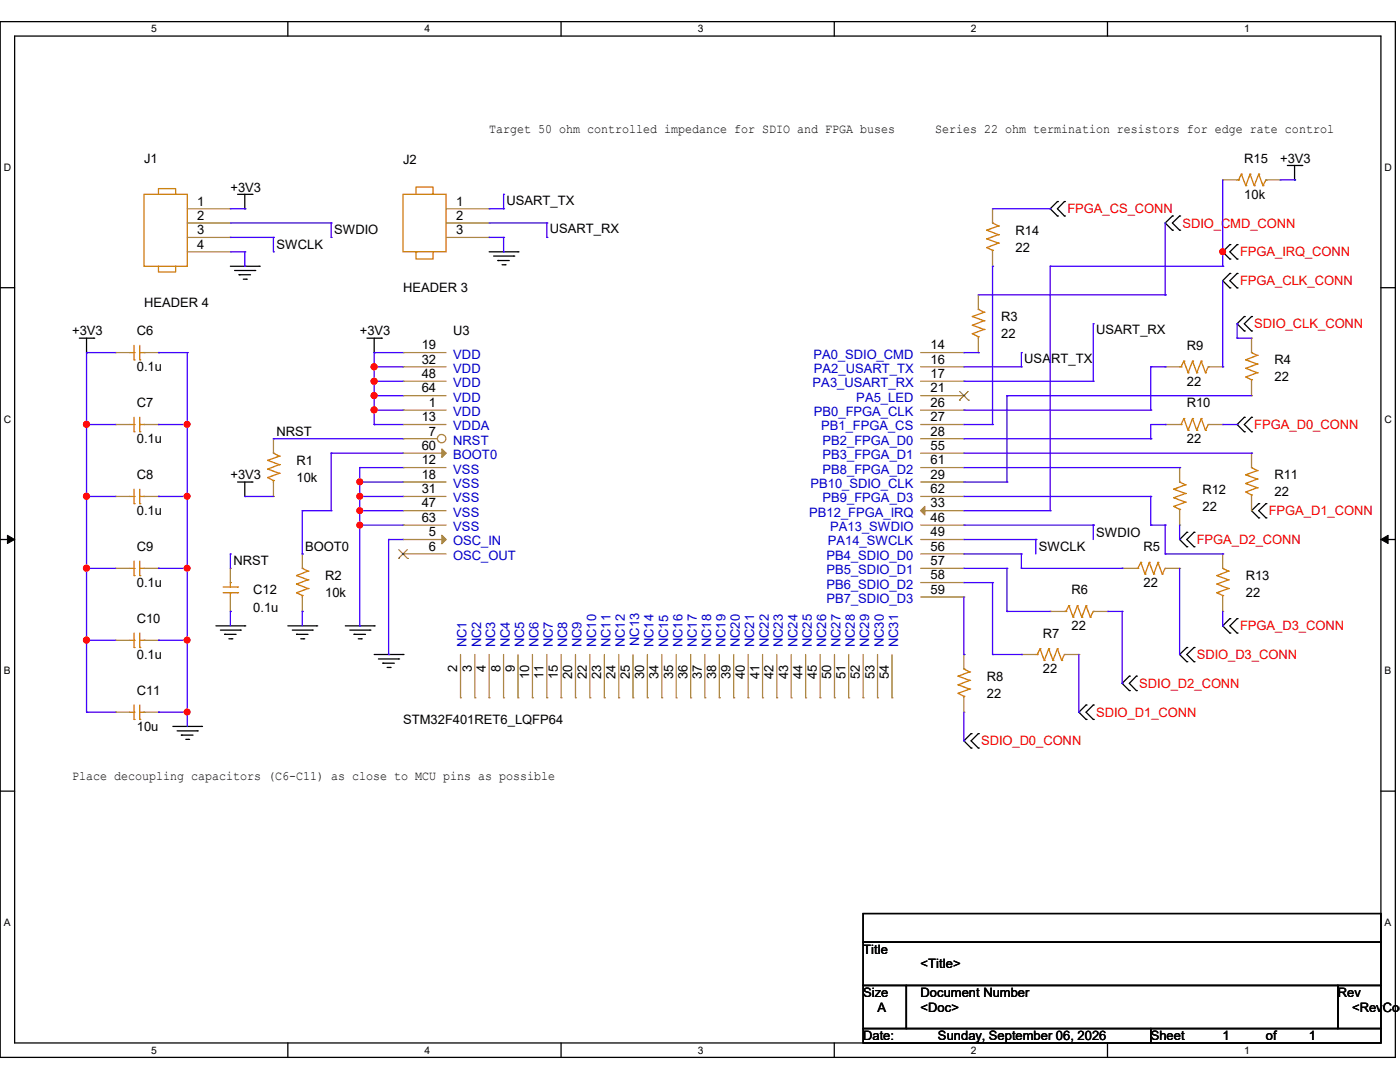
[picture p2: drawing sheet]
<svg xmlns="http://www.w3.org/2000/svg" width="279mm" height="216mm" viewBox="0 0 279 216" stroke-linecap="round" stroke-linejoin="round" font-family="sans-serif">
<path d="M0 4.3h278.5v206.7h-278.5zM2.9 7.2h272.7v200.9h-272.7z" fill="none" stroke="#000" stroke-width=".25"/>
<g fill="#fff">
<path d="M30.2 4.6h1.1v2.3h-1.1z"/>
<path d="M30.2 208.4h1.1v2.3h-1.1z"/>
</g>
<path d="M57.4 4.3v2.9M57.4 208.1v2.9" fill="none" stroke="#000" stroke-width=".25"/>
<g fill="#fff">
<path d="M84.7 4.6h1.1v2.3h-1.1z"/>
<path d="M84.7 208.4h1.1v2.3h-1.1z"/>
</g>
<path d="M112 4.3v2.9M112 208.1v2.9" fill="none" stroke="#000" stroke-width=".25"/>
<g fill="#fff">
<path d="M139.2 4.6h1.1v2.3h-1.1z"/>
<path d="M139.2 208.4h1.1v2.3h-1.1z"/>
</g>
<path d="M166.5 4.3v2.9M166.5 208.1v2.9" fill="none" stroke="#000" stroke-width=".25"/>
<g fill="#fff">
<path d="M193.8 4.6h1.1v2.3h-1.1z"/>
<path d="M193.8 208.4h1.1v2.3h-1.1z"/>
</g>
<path d="M221 4.3v2.9M221 208.1v2.9" fill="none" stroke="#000" stroke-width=".25"/>
<g fill="#fff">
<path d="M248.3 4.6h1.1v2.3h-1.1z"/>
<path d="M248.3 208.4h1.1v2.3h-1.1z"/>
<path d="M.8 32.3h1.4v2.2h-1.4z"/>
<path d="M276.3 32.3h1.4v2.2h-1.4z"/>
<path d="M.8 82.5h1.4v2.3h-1.4z"/>
<path d="M276.3 82.5h1.4v2.3h-1.4z"/>
</g>
<path d="M0 57.4h2.9M275.6 57.4h2.9" fill="none" stroke="#000" stroke-width=".25"/>
<g fill="#fff">
<path d="M.8 132.8h1.3v2.2h-1.3z"/>
<path d="M276.3 132.8h1.3v2.2h-1.3z"/>
</g>
<path d="M0 107.7h2.9M275.6 107.7h2.9" fill="none" stroke="#000" stroke-width=".25"/>
<path d="M1.5 106.8l1.4 .9-1.4 .8zM275.6 107.7l1.4-.9v1.7z" fill="#000" stroke="#000" stroke-width=".2"/>
<g fill="#fff">
<path d="M.8 183h1.3v2.2h-1.3z"/>
<path d="M276.3 183h1.3v2.2h-1.3z"/>
</g>
<g fill="none" stroke="#000" stroke-width=".25">
<path d="M47.4 38.8h2.9M48.9 38.8v2.9M50.3 38.8h.1M256.9 33h2.9M258.4 35.9h.1M258.4 33v2.9M259.8 33h.1M46 53.1h5.7M46.8 54h4M47.7 54.8h.1M47.7 54.8h2.3M48.6 55.7h.5"/>
<path d="M48.9 41.7h.1M49.1 55.7h.1M50.8 54h.1M51.7 53.1h.1M97.6 50.2h5.8M98.5 51.1h4M99.4 52h.1M99.4 52h2.2M100.2 52.8h.6M100.8 52.8h.1M102.5 51.1h.1M103.4 50.2h.1"/>
<path d="M211 40.2h.1M211 43.1h.1M211 40.2l-1.4 1.5 1.4 1.4M212.4 43.1h.1M212.4 40.2h.1M212.4 40.2l-1.4 1.5 1.4 1.4M234 43.1h.1M234 45.9h.1M234 43.1l-1.5 1.4 1.5 1.4M235.4 45.9h.1M235.4 43.1h.1M235.4 43.1l-1.4 1.4 1.4 1.4"/>
<path d="M245.4 54.6h.1M245.4 57.4h.1M245.4 48.8h.1M245.4 51.7h.1M245.4 54.6l-1.4 1.4 1.4 1.4M245.4 48.8l-1.4 1.4 1.4 1.5M246.9 57.4h.1M246.9 54.6h.1M246.9 51.7h.1M246.9 48.8h.1M246.9 54.6l-1.5 1.4 1.5 1.4M246.9 48.8l-1.5 1.4 1.5 1.5"/>
<path d="M15.8 67.5h2.9M17.3 70.4h.1M17.3 67.5v2.9M18.7 67.5h.1M73.2 67.5h2.9M74.7 70.4h.1M74.7 67.5v2.9M76.1 67.5h.1M248.3 63.2h.1M248.3 66h.1M248.3 63.2l-1.4 1.4 1.4 1.4M249.8 66h.1"/>
<path d="M249.8 63.2h.1M249.8 63.2l-1.5 1.4 1.5 1.4M47.4 96.2h2.9M48.9 99.1h.1M48.9 96.2v2.9M50.3 96.2h.1M248.3 83.3h.1M248.3 86.1h.1M248.3 83.3l-1.4 1.4 1.4 1.4M249.8 86.1h.1M249.8 83.3h.1M249.8 83.3l-1.5 1.4 1.5 1.4"/>
<path d="M236.9 106.2h.1M236.9 109.1h.1M236.9 106.2l-1.5 1.5 1.5 1.4M238.3 109.1h.1M238.3 106.2h.1M238.3 106.2l-1.4 1.5 1.4 1.4M251.2 100.5h.1M251.2 103.3h.1M251.2 100.5l-1.4 1.4 1.4 1.4M252.6 103.3h.1M252.6 100.5h.1M252.6 100.5l-1.4 1.4 1.4 1.4"/>
<path d="M43.1 124.9h5.8M44 125.7h4M44.8 126.6h.1M44.8 126.6h2.3M45.7 127.5h.6M46.3 127.5h.1M48 125.7h.1M48.9 124.9h.1M57.4 124.9h5.8M58.3 125.7h4M59.2 126.6h.1M59.2 126.6h2.3"/>
<path d="M60 127.5h.6M60.6 127.5h.1M62.3 125.7h.1M63.2 124.9h.1M68.9 124.9h5.8M69.8 125.7h4M70.7 126.6h.1M70.7 126.6h2.2M71.5 127.5h.6M72.1 127.5h.1M73.8 125.7h.1M74.7 124.9h.1"/>
<path d="M74.7 130.6h5.7M75.5 131.5h4M76.4 132.3h.1M76.4 132.3h2.3M77.3 133.2h.6M77.9 133.2h.1M79.5 131.5h.1M80.4 130.6h.1M225.4 134.9h.1M225.4 137.8h.1M225.4 134.9l-1.5 1.5 1.5 1.4M226.8 137.8h.1"/>
<path d="M226.8 134.9h.1M226.8 134.9l-1.4 1.5 1.4 1.4M236.9 129.2h.1M236.9 132h.1M236.9 129.2l-1.5 1.4 1.5 1.4M238.3 132h.1M238.3 129.2h.1M238.3 129.2l-1.4 1.4 1.4 1.4M245.4 123.4h.1M245.4 126.3h.1M245.4 123.4l-1.4 1.5 1.4 1.4M246.9 126.3h.1"/>
<path d="M246.9 123.4h.1M246.9 123.4l-1.5 1.5 1.5 1.4M0 157.9h2.9M34.5 144.9h5.7M35.3 145.8h4.1M36.2 146.7h.1M36.2 146.7h2.3M37.1 147.5h.5M37.6 147.5h.1M39.4 145.8h.1M40.2 144.9h.1M193.8 146.4h.1"/>
<path d="M193.8 149.3h.1M193.8 146.4l-1.4 1.4 1.4 1.5M195.2 149.3h.1M195.2 146.4h.1M195.2 146.4l-1.4 1.4 1.4 1.5M216.7 140.7h.1M216.7 143.6h.1M216.7 140.7l-1.4 1.4 1.4 1.5M218.2 143.6h.1M218.2 140.7h.1M218.2 140.7l-1.5 1.4 1.5 1.5M275.6 157.9h2.9"/>
<path d="M172.3 182.3h103.3v5.7h-103.3zM172.3 188h103.3v8.6h-103.3zM172.3 196.6h8.6v8.6h-8.6zM180.9 196.6h86.1v8.6h-86.1zM267 196.6h8.6v8.6h-8.6zM172.3 205.2h57.4v2.9h-57.4zM229.7 205.2h45.9v2.9h-45.9z"/>
</g>
<g fill="none" stroke="#cc8006" stroke-width=".25">
<path d="M80.4 38.8h8.6v11.4h-8.6zM83 38.8v-1.5h3.4v1.5h-.3M246.9 35.9h.3M247.2 35.9h.1M247.7 34.8h.1M247.7 34.8l-.5 1.1M247.7 34.8l.9 2.2M248.6 37h.1M249.5 34.8h.1M249.5 34.8l-.9 2.2M249.5 34.8l.8 2.2M250.3 37h.1"/>
<path d="M251.2 34.8h.1M251.2 34.8l-.9 2.2M251.2 34.8l.9 2.2M252.1 37h.1M252.6 35.9h.1M252.6 35.9l-.5 1.1M83.3 50.2h-.3v1.5h3.4v-1.5M196.9 49.4h.1M196.9 47.7h.1M196.9 45.9h.1M196.9 49.4l1.2 .6M196.9 47.7l2.4 .8"/>
<path d="M196.9 45.9l2.4 .9M198.1 44.5h.1M198.1 50h.1M198.1 44.5l1.2 .6M198.1 50v.2M199.3 48.5h.1M199.3 46.8h.1M199.3 45.1h.1M199.3 48.5l-2.4 .9M199.3 46.8l-2.4 .9M199.3 45.1l-2.4 .8M25.9 70.4h.9"/>
<path d="M26.8 71.8h.1M26.8 70.4h.1M26.8 68.9v2.9M27.9 71.8h.1M27.9 68.9v2.9M27.9 70.4h.8M28.7 70.4h.1M194.1 66.6h.1M194.1 64.9h.1M194.1 63.2h.1M194.1 66.6l1.1 .6M194.1 64.9l2.3 .8"/>
<path d="M194.1 63.2l2.3 .8M195.2 61.7h.1M195.2 67.2h.1M195.2 61.7l1.2 .6M195.2 67.2v.3M196.4 65.7h.1M196.4 64h.1M196.4 62.3h.1M196.4 65.7l-2.3 .9M196.4 64l-2.3 .9M196.4 62.3l-2.3 .9M235.4 73.2h.3"/>
<path d="M235.7 73.2h.1M236.3 72.1h.1M236.3 72.1l-.6 1.1M236.3 72.1l.8 2.3M237.1 74.4h.1M238 72.1h.1M238 72.1l-.9 2.3M238 72.1l.8 2.3M238.8 74.4h.1M239.7 72.1h.1M239.7 72.1l-.9 2.3M239.7 72.1l.9 2.3"/>
<path d="M240.6 74.4h.1M241.1 73.2h.1M241.1 73.2l-.5 1.2M248.6 75.2h.1M248.6 73.5h.1M248.6 71.8h.1M248.6 75.2l1.2 .6M248.6 73.5l2.3 .9M248.6 71.8l2.3 .8M249.8 70.4h.1M249.8 75.8h.1M249.8 70.4l1.1 .5"/>
<path d="M249.8 75.8v.3M250.9 74.4h.1M250.9 72.6h.1M250.9 70.9h.1M250.9 74.4l-2.3 .8M250.9 72.6l-2.3 .9M250.9 70.9l-2.3 .9M234.3 99.3h.1M234.3 97.6h.1M234.3 99.3l2.3 .9M234.3 97.6l2.3 .9M235.4 96.2h.1"/>
<path d="M235.4 96.2l1.2 .5M235.4 84.7h.3M235.7 84.7h.1M236.3 83.5h.1M236.3 83.5l-.6 1.2M236.3 83.5l.8 2.4M236.6 98.5h.1M236.6 96.7h.1M236.6 98.5l-2.3 .8M236.6 96.7l-2.3 .9M237.1 85.9h.1M238 83.5h.1"/>
<path d="M238 83.5l-.9 2.4M238 83.5l.8 2.4M238.8 85.9h.1M239.7 83.5h.1M239.7 83.5l-.9 2.4M239.7 83.5l.9 2.4M240.6 85.9h.1M241.1 84.7h.1M241.1 84.7l-.5 1.2M248.6 98.2h.1M248.6 96.5h.1M248.6 94.7h.1"/>
<path d="M248.6 98.2l1.2 .6M248.6 96.5l2.3 .8M248.6 94.7l2.3 .9M249.8 93.3h.1M249.8 98.8h.1M249.8 98.8v.3M249.8 93.3l1.1 .6M250.9 97.3h.1M250.9 95.6h.1M250.9 93.9h.1M250.9 97.3l-2.3 .9M250.9 95.6l-2.3 .9"/>
<path d="M250.9 93.9l-2.3 .8M25.9 113.4h.9M26.8 114.9h.1M26.8 113.4h.1M26.8 112v2.9M27.9 114.9h.1M27.9 112v2.9M27.9 113.4h.8M28.7 113.4h.1M44.5 118.3h2.9M44.5 117.1h2.9M46 116.2h.1"/>
<path d="M46 118.3h.1M46 116.2v.9M46 118.3v.8M47.4 118.3h.1M47.4 117.1h.1M59.2 118.3h.1M59.2 116.5h.1M59.2 114.9h.1M59.2 118.3l1.1 .5M59.2 116.5l2.3 .9M59.2 114.9l2.3 .8M60.3 113.4h.1"/>
<path d="M60.3 118.8h.1M60.3 113.4l1.2 .6M60.3 118.8v.3M61.5 117.4h.1M61.5 115.7h.1M61.5 114h.1M61.5 117.4l-2.3 .9M61.5 115.7l-2.3 .8M61.5 114l-2.3 .9M234.3 101h.1M234.3 101l1.1 .6M235.4 101.6h.1"/>
<path d="M235.4 101.6v.3M236.6 100.2h.1M236.6 100.2l-2.3 .8M242.9 118.3h.1M242.9 116.5h.1M242.9 114.9h.1M242.9 118.3l1.1 .5M242.9 116.5l2.3 .9M242.9 114.9l2.3 .8M244 113.4h.1M244 118.8h.1M244 113.4l1.2 .6"/>
<path d="M244 118.8v.3M245.2 117.4h.1M245.2 115.7h.1M245.2 114h.1M245.2 117.4l-2.3 .9M245.2 115.7l-2.3 .8M245.2 114l-2.3 .9M25.9 127.8h.9M26.8 129.2h.1M26.8 127.8h.1M26.8 126.3v2.9M27.9 129.2h.1"/>
<path d="M27.9 126.3v2.9M27.9 127.8h.8M28.7 127.8h.1M191.2 138.3h.1M191.2 136.7h.1M191.2 134.9h.1M191.2 138.3l1.2 .6M191.2 136.7l2.3 .8M191.2 134.9l2.3 .9M192.4 133.5h.1M192.4 138.9h.1M192.4 133.5l1.1 .6"/>
<path d="M192.4 138.9v.3M193.5 137.5h.1M193.5 135.8h.1M193.5 134.1h.1M193.5 137.5l-2.3 .8M193.5 135.8l-2.3 .9M193.5 134.1l-2.3 .8M206.7 130.6h.3M207 130.6h.1M207.6 129.5h.1M207.6 129.5l-.6 1.1M207.6 129.5l.8 2.3"/>
<path d="M208.4 131.8h.1M209.3 129.5h.1M209.3 129.5l-.9 2.3M209.3 129.5l.8 2.3M210.1 131.8h.1M211 129.5h.1M211 129.5l-.9 2.3M211 129.5l.9 2.3M211.9 131.8h.1M212.4 130.6h.1M212.4 130.6l-.5 1.2M25.9 142.1h.9"/>
<path d="M26.8 143.6h.1M26.8 142.1h.1M26.8 140.7v2.9M27.9 143.6h.1M27.9 140.7v2.9M27.9 142.1h.8M28.7 142.1h.1"/>
</g>
<g fill="none" stroke="#a84" stroke-width=".25">
<path d="M244 35.9h.1M244 35.9h2.9M252.6 35.9h2.9M255.5 35.9h.1M89 41.7h8.6M89 44.5h8.6M89 47.4h8.6M97.6 41.7h.1M97.6 44.5h.1M97.6 47.4h.1M195.2 58.8h.1M195.2 58.8v2.9"/>
<path d="M198.1 41.7h.1M198.1 53.1h.1M198.1 41.7v2.8M198.1 50.2v2.9M23 70.4h.1M23 70.4h2.9M28.7 70.4h2.9M31.6 70.4h.1M80.4 70.4h.1M80.4 70.4h8.6M195.2 70.4h.1M195.2 67.5v2.9"/>
<path d="M232.5 73.2h.1M232.5 73.2h2.9M241.1 73.2h2.9M244 73.2h.1M249.8 67.5h.1M249.8 79h.1M249.8 67.5v2.9M249.8 76.1v2.9M232.5 84.7h.1M232.5 84.7h2.9M235.4 93.3h.1M235.4 93.3v2.9"/>
<path d="M241.1 84.7h2.9M244 84.7h.1M249.8 90.4h.1M249.8 90.4v2.9M249.8 99.1v2.8M23 113.4h.1M23 113.4h2.9M28.7 113.4h2.9M31.6 113.4h.1M46 113.4h.1M46 113.4v2.8M46 119.1v2.9"/>
<path d="M60.3 110.5h.1M60.3 110.5v2.9M60.3 119.1v2.9M80.4 107.7h.1M80.4 110.5h.1M80.4 107.7h8.6M80.4 110.5h8.6M235.4 104.8h.1M235.4 101.9v2.9M244 110.5h.1M244 110.5v2.9M244 119.1v2.9"/>
<path d="M249.8 101.9h.1M23 127.8h.1M23 127.8h2.9M28.7 127.8h2.9M31.6 127.8h.1M46 122h.1M60.3 122h.1M172.3 139.2h.1M172.3 130.6v8.6M175.1 139.2h.1M175.1 130.6v8.6M178 139.2h.1"/>
<path d="M178 130.6v8.6M192.4 130.6h.1M192.4 130.6v2.9M192.4 139.2v2.9M203.8 130.6h.1M203.8 130.6h2.9M212.4 130.6h2.9M215.3 130.6h.1M244 122h.1M23 142.1h.1M23 142.1h2.9M28.7 142.1h2.9"/>
<path d="M31.6 142.1h.1M192.4 142.1h.1"/>
</g>
<path d="M88.2 106.8l.8 .9-.8 .8z" fill="#a84" stroke="#a84" stroke-width=".25"/>
<path d="M79.5 111.4h.1M79.6 109.7l1.7 1.7M81.3 109.7l-1.8 1.7M81.3 111.4h.1" fill="none" stroke="#804000" stroke-width=".2"/>
<circle cx="88.1" cy="87.5" r=".84" fill="#fff" stroke="#a84" stroke-width=".25"/>
<g fill="none" stroke="#a84" stroke-width=".25">
<path d="M37.4 41.7h8.6M37.4 44.5h8.6M37.4 47.4h8.6M37.4 50.2h8.6M46 41.7h.1M46 44.5h.1M46 47.4h.1M46 50.2h.1M80.4 73.2h.1M80.4 76.1h.1M80.4 79h.1M80.4 73.2h8.6"/>
<path d="M80.4 76.1h8.6M80.4 79h8.6M183.7 73.2h8.7M183.7 76.1h8.7M183.7 79h8.7M183.7 70.4h8.7M192.4 70.4h.1M192.4 73.2h.1M192.4 76.1h.1M192.4 79h.1M23 99.1h.1M23 84.7h.1"/>
<path d="M23 84.7h2.9M23 99.1h2.9M28.7 84.7h2.9M28.7 99.1h2.9M31.6 99.1h.1M31.6 84.7h.1M54.6 87.5h.1M54.6 99.1h.1M54.6 87.5v2.9M54.6 96.2v2.9M80.4 87.5h.1M80.4 93.3h.1"/>
<path d="M80.4 84.7h.1M80.4 96.2h.1M80.4 99.1h.1M80.4 81.8h.1M80.4 90.4h.1M80.4 87.5h6.9M80.4 93.3h8.6M80.4 84.7h8.6M80.4 96.2h8.6M80.4 99.1h8.6M80.4 81.8h8.6M80.4 90.4h8.6"/>
<path d="M183.7 87.5h8.7M183.7 93.3h8.7M183.7 84.7h8.7M183.7 96.2h8.7M183.7 99.1h8.7M183.7 81.8h8.7M183.7 90.4h8.7M192.4 81.8h.1M192.4 84.7h.1M192.4 87.5h.1M192.4 90.4h.1M192.4 93.3h.1"/>
<path d="M192.4 96.2h.1M192.4 99.1h.1M80.4 101.9h.1M80.4 104.8h.1M80.4 101.9h8.6M80.4 104.8h8.6M183.7 101.9h8.7M183.7 104.8h8.7M183.7 107.7h8.7M183.7 110.5h8.7M183.7 113.4h8.7M183.7 116.2h8.7"/>
<path d="M183.7 119.1h8.7M192.4 101.9h.1M192.4 104.8h.1M192.4 107.7h.1M192.4 110.5h.1M192.4 113.4h.1M192.4 116.2h.1M192.4 119.1h.1M223.9 113.4h.1M223.9 113.4h2.9M232.5 113.4h2.9M235.4 113.4h.1"/>
<path d="M91.9 139.2h.1M91.9 130.6v8.6M94.8 139.2h.1M94.8 130.6v8.6M97.6 139.2h.1M97.6 130.6v8.6M100.5 139.2h.1M100.5 130.6v8.6M103.4 139.2h.1M103.4 130.6v8.6M106.3 139.2h.1M106.3 130.6v8.6"/>
<path d="M109.1 139.2h.1M109.1 130.6v8.6M112 139.2h.1M112 130.6v8.6M114.9 139.2h.1M114.9 130.6v8.6M117.7 139.2h.1M117.7 130.6v8.6M120.6 139.2h.1M120.6 130.6v8.6M123.5 139.2h.1M123.5 130.6v8.6"/>
<path d="M126.3 139.2h.1M126.3 130.6v8.6M129.2 139.2h.1M129.2 130.6v8.6M132.1 139.2h.1M132.1 130.6v8.6M135 139.2h.1M135 130.6v8.6M137.8 139.2h.1M137.8 130.6v8.6M140.7 139.2h.1M140.7 130.6v8.6"/>
<path d="M143.6 139.2h.1M143.6 130.6v8.6M146.4 139.2h.1M146.4 130.6v8.6M149.3 139.2h.1M149.3 130.6v8.6M152.2 139.2h.1M152.2 130.6v8.6M155 139.2h.1M155 130.6v8.6M157.9 139.2h.1M157.9 130.6v8.6"/>
<path d="M160.8 139.2h.1M160.8 130.6v8.6M163.7 139.2h.1M163.7 130.6v8.6M166.5 139.2h.1M166.5 130.6v8.6M169.4 139.2h.1M169.4 130.6v8.6M209.6 122h.1M209.6 122h2.8M218.2 122h2.9M221.1 122h.1"/>
</g>
<g fill="#a84" stroke="#a84" stroke-width=".25">
<path d="M88.2 89.6l.8 .8-.8 .9z"/>
<path d="M184.6 101v1.7l-.9-.8z"/>
</g>
<path d="M191.5 79.8h.1M191.5 78.1l1.8 1.7M193.2 78.1l-1.7 1.7M193.3 79.8h.1" fill="none" stroke="#804000" stroke-width=".2"/>
<g fill="none" stroke="#cc8006" stroke-width=".25">
<path d="M28.7 38.8h8.7v14.3h-8.7zM31.6 38.8v-1.2h3.5v1.2M31.6 53.1v1.2h3.5v-1.2M25.9 99.1h.9M25.9 84.7h.9M26.8 99.1h.1M26.8 86.1h.1M26.8 84.7h.1M26.8 83.3v2.8M26.8 97.6v2.9M27.9 86.1h.1M27.9 83.3v2.8"/>
<path d="M27.9 97.6v2.9M27.9 99.1h.8M27.9 84.7h.8M28.7 99.1h.1M28.7 84.7h.1M53.4 95.3h.1M53.4 93.6h.1M53.4 91.9h.1M53.4 95.3l1.2 .6M53.4 93.6l2.4 .8M53.4 91.9l2.4 .8M54.6 90.4h.1"/>
<path d="M54.6 95.9h.1M54.6 90.4l1.2 .6M54.6 95.9v.3M55.8 94.4h.1M55.8 92.7h.1M55.8 91h.1M55.8 94.4l-2.4 .9M55.8 92.7l-2.4 .9M55.8 91l-2.4 .9M26.8 100.5h.1M27.9 100.5h.1M226.8 113.4h.3"/>
<path d="M227.1 113.4h.1M227.7 112.2h.1M227.7 112.2l-.6 1.2M227.7 112.2l.8 2.4M228.5 114.6h.1M229.4 112.2h.1M229.4 112.2l-.9 2.4M229.4 112.2l.9 2.4M230.3 114.6h.1M231.1 112.2h.1M231.1 112.2l-.8 2.4M231.1 112.2l.8 2.4"/>
<path d="M231.9 114.6h.1M232.5 113.4h.1M232.5 113.4l-.6 1.2M212.4 122h.3M212.7 122h.1M213.3 120.9h.1M213.3 120.9l-.6 1.1M213.3 120.9l.9 2.2M214.2 123.1h.1M215 120.9h.1M215 120.9l-.8 2.2M215 120.9l.9 2.2"/>
<path d="M215.9 123.1h.1M216.7 120.9h.1M216.7 120.9l-.8 2.2M216.7 120.9l.9 2.2M217.6 123.1h.1M218.2 122h.1M218.2 122l-.6 1.1"/>
</g>
<g fill="none" stroke="#4200ff" stroke-width=".25">
<path d="M100.5 38.8h.1M100.5 38.8v2.9M244 35.9v17.2M255.5 35.9h2.9M258.4 35.9h.1M46 41.7h2.9M46 44.5h20.1M46 47.4h8.6M46 50.2h2.9M48.9 41.7h.1M48.9 50.2h.1M48.9 53.1h.1"/>
<path d="M48.9 50.2v2.9M54.6 47.4h.1M54.6 50.2h.1M54.6 47.4v2.8M66.1 44.5h.1M66.1 47.4h.1M66.1 44.5v2.9M97.6 41.7h2.9M97.6 44.5h11.5M97.6 47.4h2.9M100.5 47.4h.1M100.5 50.2h.1"/>
<path d="M100.5 41.7h.1M100.5 47.4v2.8M109.1 44.5h.1M109.1 47.4h.1M109.1 44.5v2.9M195.2 58.8h37.3M198.1 53.1h.1M198.1 41.7h11.5M198.1 53.1v31.6M209.6 41.7h.1M209.6 53.1h.1M209.6 53.1v48.8"/>
<path d="M209.6 53.1h34.4M232.5 58.8h.1M232.5 44.5v14.3M244 53.1h.1M244 50.2h.1M244 56v17.2M17.3 70.4h.1M17.3 70.4h5.7M17.3 70.4v71.7M31.6 70.4h.1M31.6 70.4h5.8M37.4 70.4h.1"/>
<path d="M37.4 70.4v74.5M74.7 70.4h.1M74.7 73.2h.1M74.7 76.1h.1M74.7 79h.1M74.7 70.4h5.7M74.7 73.2h5.7M74.7 76.1h5.7M74.7 79h5.7M74.7 70.4v14.3M192.4 70.4h2.8M192.4 73.2h11.4"/>
<path d="M192.4 76.1h25.8M195.2 70.4h.1M201 79h.1M201 79h48.8M201 79v17.2M203.8 73.2h.1M203.8 70.4h.1M203.8 70.4v2.8M218.2 76.1h.1M218.2 64.6h.1M218.2 64.6v11.5M229.7 73.2h.1"/>
<path d="M229.7 73.2h2.8M229.7 73.2v8.6M232.5 73.2h.1M244 73.2h.1M246.9 67.5h.1M246.9 64.6h.1M246.9 67.5h2.9M246.9 64.6v2.9M17.3 84.7h.1M17.3 99.1h.1M17.3 84.7h5.7M17.3 99.1h5.7"/>
<path d="M31.6 84.7h.1M31.6 99.1h.1M31.6 84.7h5.8M31.6 99.1h5.8M37.4 84.7h.1M37.4 99.1h.1M48.9 99.1h.1M48.9 99.1h5.7M54.6 87.5h.1M54.6 87.5h25.8M66.1 90.4h.1M66.1 90.4h14.3"/>
<path d="M66.1 90.4v11.5M71.8 93.3h.1M71.8 96.2h.1M71.8 99.1h.1M71.8 99.1h8.6M71.8 93.3h8.6M71.8 96.2h8.6M71.8 93.3v31.6M74.7 81.8h.1M74.7 84.7h.1M74.7 84.7h5.7M74.7 81.8h5.7"/>
<path d="M192.4 84.7h5.7M192.4 99.1h37.3M192.4 81.8h37.3M192.4 93.3h43M192.4 96.2h8.6M192.4 87.5h37.3M192.4 90.4h57.4M198.1 84.7h.1M201 96.2h.1M229.7 81.8h.1M229.7 87.5h.1M229.7 99.1h.1"/>
<path d="M229.7 99.1v5.7M232.5 84.7h.1M232.5 84.7h-2.8v2.8M235.4 93.3h.1M244 84.7h2.9M246.9 84.7h.1M249.8 90.4h.1M17.3 113.4h.1M17.3 113.4h5.7M31.6 113.4h.1M31.6 113.4h5.8M37.4 113.4h.1"/>
<path d="M46 110.5h.1M46 110.5v2.9M60.3 101.9h.1M60.3 110.5h.1M60.3 101.9h5.8M60.3 101.9v8.6M66.1 101.9h.1M71.8 101.9h.1M71.8 104.8h.1M71.8 101.9h8.6M71.8 104.8h8.6M77.6 107.7h.1"/>
<path d="M77.6 107.7h2.8M77.6 107.7v22.9M192.4 113.4h8.6M192.4 101.9h17.2M192.4 104.8h25.8M192.4 107.7h14.3M192.4 110.5h11.4M192.4 116.2h5.7M192.4 119.1v11.5M198.1 116.2h.1M198.1 116.2v14.4M201 113.4h.1"/>
<path d="M201 113.4v8.6M203.8 110.5h.1M203.8 113.4h.1M203.8 113.4h20.1M203.8 110.5v2.9M206.7 107.7h.1M206.7 107.7v2.8M209.6 101.9h.1M218.2 104.8h.1M218.2 104.8v2.9M223.9 113.4h.1M229.7 104.8h.1"/>
<path d="M229.7 104.8h2.8M232.5 104.8h.1M232.5 110.5h.1M232.5 110.5h11.5M232.5 104.8v5.7M235.4 107.7h.1M235.4 104.8v2.9M235.4 113.4v17.2M244 110.5h.1M17.3 127.8h.1M17.3 127.8h5.7M31.6 127.8h.1"/>
<path d="M31.6 127.8h5.8M37.4 127.8h.1M46 122h.1M46 122v2.9M60.3 122h.1M60.3 122v2.9M71.8 124.9h.1M77.6 130.6h.1M192.4 130.6h.1M198.1 130.6h.1M198.1 130.6h5.7M201 122h.1"/>
<path d="M201 122h8.6M203.8 130.6h.1M215.3 130.6v11.5M221.1 122h2.8M223.9 122h.1M223.9 136.4h.1M223.9 122v14.4M235.4 130.6h.1M244 124.9h.1M244 122v2.9M17.3 142.1h.1M17.3 142.1h5.7"/>
<path d="M31.6 142.1h.1M31.6 142.1h5.8M37.4 142.1h.1M192.4 147.8h.1M192.4 142.1v5.7M215.3 142.1h.1"/>
</g>
<g fill="#f00" stroke="#f00" stroke-width=".25">
<circle cx="74.7" cy="78.9" r=".57"/>
<circle cx="71.8" cy="96.1" r=".55"/>
<circle cx="71.8" cy="99" r=".55"/>
<circle cx="71.8" cy="101.9" r=".55"/>
<circle cx="244" cy="50.2" r=".55"/>
<circle cx="17.3" cy="84.7" r=".57"/>
<circle cx="17.3" cy="113.4" r=".57"/>
<circle cx="17.3" cy="99" r=".57"/>
<circle cx="17.3" cy="127.7" r=".57"/>
<circle cx="37.3" cy="84.7" r=".55"/>
<circle cx="37.3" cy="113.4" r=".55"/>
<circle cx="37.3" cy="99" r=".55"/>
<circle cx="37.3" cy="142.1" r=".55"/>
<circle cx="37.3" cy="127.7" r=".55"/>
<circle cx="74.7" cy="73.2" r=".57"/>
<circle cx="74.7" cy="76.1" r=".57"/>
<circle cx="74.7" cy="81.8" r=".57"/>
<circle cx="71.8" cy="104.8" r=".55"/>
</g>
<g font-size="2.6">
<text x="97.6" y="26.5">Target 50 ohm controlled impedance for SDIO and FPGA buses</text>
<text x="186.6" y="26.5">Series 22 ohm termination resistors for edge rate control</text>
<text x="28.7" y="32.5">J1</text>
<text x="80.4" y="32.8">J2</text>
<text x="248.3" y="32.5">R15</text>
<text x="255.5" y="32.5">+3V3</text>
<text x="39.4" y="41">1</text>
<text x="46" y="38.2">+3V3</text>
<text x="91" y="41">1</text>
<text x="101.1" y="40.9">USART_TX</text>
<text x="248.3" y="39.7">10k</text>
<text x="39.4" y="43.9">2</text>
<text x="39.4" y="46.7">3</text>
<text x="66.7" y="46.8">SWDIO</text>
<text x="91" y="43.9">2</text>
<text x="91" y="46.7">3</text>
<text x="109.7" y="46.6">USART_RX</text>
<text x="202.7" y="46.8">R14</text>
<text x="39.4" y="49.6">4</text>
<text x="55.2" y="49.7">SWCLK</text>
<text x="202.7" y="50.3">22</text>
<text x="80.4" y="58.3">HEADER 3</text>
<text x="28.7" y="61.2">HEADER 4</text>
<text x="199.8" y="64">R3</text>
<text x="14.4" y="66.9">+3V3</text>
<text x="27.3" y="66.9">C6</text>
<text x="71.8" y="66.9">+3V3</text>
<text x="84.2" y="69.7">19</text>
<text x="90.5" y="66.9">U3</text>
<text x="185.7" y="69.7">14</text>
<text x="199.8" y="67.5">22</text>
<text x="218.8" y="66.7">USART_RX</text>
<text x="236.9" y="69.8">R9</text>
<text x="27.3" y="74.1">0.1u</text>
<text x="84.2" y="72.6">32</text>
<text x="84.2" y="75.4">48</text>
<text x="185.7" y="72.6">16</text>
<text x="185.7" y="75.4">17</text>
<text x="204.4" y="72.4">USART_TX</text>
<text x="236.9" y="77">22</text>
<text x="254.3" y="72.7">R4</text>
<text x="254.3" y="76.1">22</text>
<text x="27.3" y="81.3">C7</text>
<text x="84.2" y="78.3">64</text>
<text x="85.6" y="81.2">1</text>
<text x="185.7" y="78.3">21</text>
<text x="185.7" y="81.2">26</text>
<text x="236.9" y="81.3">R10</text>
<text x="27.3" y="88.5">0.1u</text>
<text x="55.2" y="87">NRST</text>
<text x="84.2" y="84.1">13</text>
<text x="84.2" y="89.8">60</text>
<text x="85.6" y="86.9">7</text>
<text x="185.7" y="84.1">27</text>
<text x="185.7" y="86.9">28</text>
<text x="185.7" y="89.8">55</text>
<text x="236.9" y="88.5">22</text>
<text x="27.3" y="95.6">C8</text>
<text x="46" y="95.6">+3V3</text>
<text x="59.2" y="92.8">R1</text>
<text x="84.2" y="92.7">12</text>
<text x="84.2" y="95.5">18</text>
<text x="185.7" y="92.7">61</text>
<text x="185.7" y="95.5">29</text>
<text x="254.3" y="95.6">R11</text>
<text x="59.2" y="96.2">10k</text>
<text x="84.2" y="98.4">31</text>
<text x="84.2" y="101.3">47</text>
<text x="185.7" y="98.4">62</text>
<text x="185.7" y="101.3">33</text>
<text x="240" y="98.5">R12</text>
<text x="240" y="101.9">22</text>
<text x="254.3" y="99.1">22</text>
<text x="27.3" y="102.8">0.1u</text>
<text x="84.2" y="104.1">63</text>
<text x="85.6" y="107">5</text>
<text x="185.7" y="104.1">46</text>
<text x="185.7" y="107">49</text>
<text x="218.8" y="107.1">SWDIO</text>
<text x="27.3" y="110">C9</text>
<text x="46.6" y="112.8">NRST</text>
<text x="60.9" y="109.9">BOOT0</text>
<text x="85.6" y="109.9">6</text>
<text x="185.7" y="109.9">56</text>
<text x="185.7" y="112.8">57</text>
<text x="207.3" y="109.9">SWCLK</text>
<text x="228.2" y="110">R5</text>
<text x="27.3" y="117.2">0.1u</text>
<text x="50.5" y="118.6">C12</text>
<text x="64.9" y="115.7">R2</text>
<text x="64.9" y="119.2">10k</text>
<text x="185.7" y="115.6">58</text>
<text x="185.7" y="118.5">59</text>
<text x="213.9" y="118.6">R6</text>
<text x="228.2" y="117.2">22</text>
<text x="248.6" y="115.7">R13</text>
<text x="248.6" y="119.2">22</text>
<text x="27.3" y="124.3">C10</text>
<text x="50.5" y="122">0.1u</text>
<text x="213.9" y="125.8">22</text>
<text x="27.3" y="131.5">0.1u</text>
<text x="208.2" y="127.2">R7</text>
<text x="91.3" y="134" transform="rotate(-90 91.3 134)">2</text>
<text x="94.1" y="134" transform="rotate(-90 94.1 134)">3</text>
<text x="97" y="134" transform="rotate(-90 97 134)">4</text>
<text x="99.9" y="134" transform="rotate(-90 99.9 134)">8</text>
<text x="102.7" y="134" transform="rotate(-90 102.7 134)">9</text>
<text x="105.6" y="135.5" transform="rotate(-90 105.6 135.5)">10</text>
<text x="108.5" y="135.5" transform="rotate(-90 108.5 135.5)">11</text>
<text x="111.3" y="135.5" transform="rotate(-90 111.3 135.5)">15</text>
<text x="114.2" y="135.5" transform="rotate(-90 114.2 135.5)">20</text>
<text x="117.1" y="135.5" transform="rotate(-90 117.1 135.5)">22</text>
<text x="120" y="135.5" transform="rotate(-90 120 135.5)">23</text>
<text x="122.9" y="135.5" transform="rotate(-90 122.9 135.5)">24</text>
<text x="125.7" y="135.5" transform="rotate(-90 125.7 135.5)">25</text>
<text x="128.6" y="135.5" transform="rotate(-90 128.6 135.5)">30</text>
<text x="131.4" y="135.5" transform="rotate(-90 131.4 135.5)">34</text>
<text x="134.3" y="135.5" transform="rotate(-90 134.3 135.5)">35</text>
<text x="137.2" y="135.5" transform="rotate(-90 137.2 135.5)">36</text>
<text x="140" y="135.5" transform="rotate(-90 140 135.5)">37</text>
<text x="142.9" y="135.5" transform="rotate(-90 142.9 135.5)">38</text>
<text x="145.8" y="135.5" transform="rotate(-90 145.8 135.5)">39</text>
<text x="148.7" y="135.5" transform="rotate(-90 148.7 135.5)">40</text>
<text x="151.6" y="135.5" transform="rotate(-90 151.6 135.5)">41</text>
<text x="154.4" y="135.5" transform="rotate(-90 154.4 135.5)">42</text>
<text x="157.3" y="135.5" transform="rotate(-90 157.3 135.5)">43</text>
<text x="160.1" y="135.5" transform="rotate(-90 160.1 135.5)">44</text>
<text x="163" y="135.5" transform="rotate(-90 163 135.5)">45</text>
<text x="165.9" y="135.5" transform="rotate(-90 165.9 135.5)">50</text>
<text x="168.7" y="135.5" transform="rotate(-90 168.7 135.5)">51</text>
<text x="171.6" y="135.5" transform="rotate(-90 171.6 135.5)">52</text>
<text x="174.5" y="135.5" transform="rotate(-90 174.5 135.5)">53</text>
<text x="177.4" y="135.5" transform="rotate(-90 177.4 135.5)">54</text>
<text x="196.9" y="135.8">R8</text>
<text x="208.2" y="134.4">22</text>
<text x="27.3" y="138.7">C11</text>
<text x="196.9" y="139.3">22</text>
<text x="27.3" y="145.9">10u</text>
<text x="80.4" y="144.4">STM32F401RET6_LQFP64</text>
<text x="14.4" y="155.7">Place decoupling capacitors (C6-C11) as close to MCU pins as possible</text>
<text x="172.3" y="190.3">Title</text>
<text x="183.7" y="193.2">&lt;Title&gt;</text>
<text x="172.3" y="199">Size</text>
<text x="175.1" y="201.8">A</text>
<text x="183.7" y="199">Document Number</text>
<text x="183.7" y="201.8">&lt;Doc&gt;</text>
<text x="267" y="199">Rev</text>
<text x="269.8" y="201.8">&lt;RevCod</text>
<text x="172.3" y="207.6">Date:</text>
<text x="187.2" y="207.6">Sunday, September 06, 2026</text>
<text x="229.7" y="207.6">Sheet</text>
<text x="244" y="207.6">1</text>
<text x="252.6" y="207.6">of</text>
<text x="261.2" y="207.6">1</text>
</g>
<g font-size="2.6" fill="#f00">
<text x="213" y="42.5">FPGA_CS_CONN</text>
<text x="236" y="45.4">SDIO_CMD_CONN</text>
<text x="247.5" y="51.1">FPGA_IRQ_CONN</text>
<text x="247.5" y="56.9">FPGA_CLK_CONN</text>
<text x="250.3" y="65.5">SDIO_CLK_CONN</text>
<text x="250.3" y="85.6">FPGA_D0_CONN</text>
<text x="253.2" y="102.8">FPGA_D1_CONN</text>
<text x="238.8" y="108.5">FPGA_D2_CONN</text>
<text x="247.5" y="125.8">FPGA_D3_CONN</text>
<text x="238.8" y="131.5">SDIO_D3_CONN</text>
<text x="227.4" y="137.2">SDIO_D2_CONN</text>
<text x="218.8" y="143">SDIO_D1_CONN</text>
<text x="195.8" y="148.7">SDIO_D0_CONN</text>
</g>
<g font-size="2.6" fill="#00c">
<text x="90.5" y="71.5">VDD</text>
<text x="162.3" y="71.5">PA0_SDIO_CMD</text>
<text x="90.5" y="74.4">VDD</text>
<text x="90.5" y="77.3">VDD</text>
<text x="162.2" y="77.3">PA3_USART_RX</text>
<text x="162.4" y="74.4">PA2_USART_TX</text>
<text x="90.5" y="83">VDD</text>
<text x="90.5" y="80.1">VDD</text>
<text x="162.4" y="83">PB0_FPGA_CLK</text>
<text x="170.9" y="80.1">PA5_LED</text>
<text x="90.5" y="88.7">NRST</text>
<text x="90.5" y="85.9">VDDA</text>
<text x="163.9" y="85.9">PB1_FPGA_CS</text>
<text x="164.2" y="88.7">PB2_FPGA_D0</text>
<text x="90.5" y="94.5">VSS</text>
<text x="90.5" y="91.6">BOOT0</text>
<text x="164.2" y="91.6">PB3_FPGA_D1</text>
<text x="164.2" y="94.5">PB8_FPGA_D2</text>
<text x="90.5" y="97.4">VSS</text>
<text x="90.5" y="100.2">VSS</text>
<text x="161.8" y="97.4">PB10_SDIO_CLK</text>
<text x="164.2" y="100.2">PB9_FPGA_D3</text>
<text x="90.5" y="103.1">VSS</text>
<text x="90.5" y="106">VSS</text>
<text x="161.5" y="103.1">PB12_FPGA_IRQ</text>
<text x="165.7" y="106">PA13_SWDIO</text>
<text x="90.5" y="108.8">OSC_IN</text>
<text x="90.5" y="111.7">OSC_OUT</text>
<text x="164.9" y="111.7">PB4_SDIO_D0</text>
<text x="165.2" y="108.8">PA14_SWCLK</text>
<text x="164.9" y="114.6">PB5_SDIO_D1</text>
<text x="164.9" y="117.4">PB6_SDIO_D2</text>
<text x="164.9" y="120.3">PB7_SDIO_D3</text>
<text x="93.1" y="129.2" transform="rotate(-90 93.1 129.2)">NC1</text>
<text x="96" y="129.2" transform="rotate(-90 96 129.2)">NC2</text>
<text x="98.8" y="129.2" transform="rotate(-90 98.8 129.2)">NC3</text>
<text x="101.7" y="129.2" transform="rotate(-90 101.7 129.2)">NC4</text>
<text x="104.6" y="129.2" transform="rotate(-90 104.6 129.2)">NC5</text>
<text x="107.5" y="129.2" transform="rotate(-90 107.5 129.2)">NC6</text>
<text x="110.4" y="129.2" transform="rotate(-90 110.4 129.2)">NC7</text>
<text x="113.2" y="129.2" transform="rotate(-90 113.2 129.2)">NC8</text>
<text x="116.1" y="129.2" transform="rotate(-90 116.1 129.2)">NC9</text>
<text x="119" y="129.2" transform="rotate(-90 119 129.2)">NC10</text>
<text x="121.8" y="129.2" transform="rotate(-90 121.8 129.2)">NC11</text>
<text x="124.7" y="129.2" transform="rotate(-90 124.7 129.2)">NC12</text>
<text x="127.6" y="128.9" transform="rotate(-90 127.6 128.9)">NC13</text>
<text x="130.4" y="129.2" transform="rotate(-90 130.4 129.2)">NC14</text>
<text x="133.3" y="129.2" transform="rotate(-90 133.3 129.2)">NC15</text>
<text x="136.2" y="129.2" transform="rotate(-90 136.2 129.2)">NC16</text>
<text x="139.1" y="129.2" transform="rotate(-90 139.1 129.2)">NC17</text>
<text x="141.9" y="129.2" transform="rotate(-90 141.9 129.2)">NC18</text>
<text x="144.8" y="129.2" transform="rotate(-90 144.8 129.2)">NC19</text>
<text x="147.7" y="129.2" transform="rotate(-90 147.7 129.2)">NC20</text>
<text x="150.5" y="129.2" transform="rotate(-90 150.5 129.2)">NC21</text>
<text x="153.4" y="129.2" transform="rotate(-90 153.4 129.2)">NC22</text>
<text x="156.3" y="129.2" transform="rotate(-90 156.3 129.2)">NC23</text>
<text x="159.1" y="129.2" transform="rotate(-90 159.1 129.2)">NC24</text>
<text x="162" y="129.2" transform="rotate(-90 162 129.2)">NC25</text>
<text x="164.9" y="129.2" transform="rotate(-90 164.9 129.2)">NC26</text>
<text x="167.8" y="129.2" transform="rotate(-90 167.8 129.2)">NC27</text>
<text x="170.6" y="129.2" transform="rotate(-90 170.6 129.2)">NC28</text>
<text x="173.5" y="129.2" transform="rotate(-90 173.5 129.2)">NC29</text>
<text x="176.4" y="129.2" transform="rotate(-90 176.4 129.2)">NC30</text>
<text x="179.2" y="129.2" transform="rotate(-90 179.2 129.2)">NC31</text>
</g>
<g font-size="2.1">
<text x="30.2" y="6.4">5</text>
<text x="84.7" y="6.4">4</text>
<text x="139.2" y="6.4">3</text>
<text x="193.8" y="6.4">2</text>
<text x="248.3" y="6.4">1</text>
<text x=".8" y="34.1">D</text>
<text x="276.3" y="34.1">D</text>
<text x=".8" y="84.3">C</text>
<text x="276.3" y="84.3">C</text>
<text x=".8" y="134.6">B</text>
<text x="276.3" y="134.6">B</text>
<text x=".8" y="184.8">A</text>
<text x="276.3" y="184.8">A</text>
<text x="30.2" y="210.2">5</text>
<text x="84.7" y="210.2">4</text>
<text x="139.2" y="210.2">3</text>
<text x="193.8" y="210.2">2</text>
<text x="248.3" y="210.2">1</text>
</g>
</svg>
